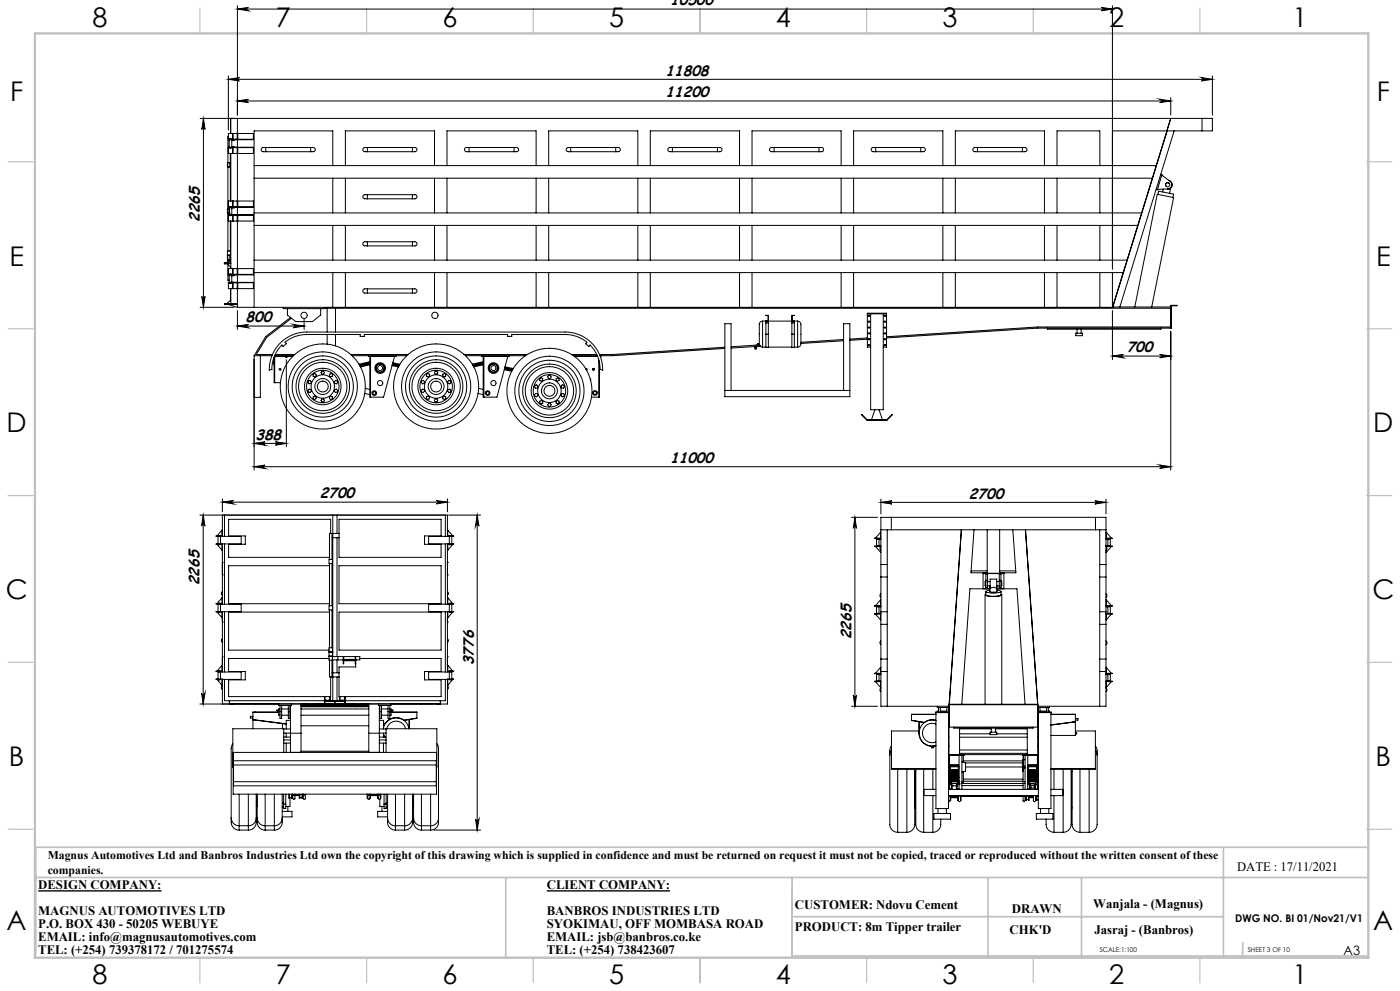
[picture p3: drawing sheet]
<svg xmlns="http://www.w3.org/2000/svg" width="420mm" height="297mm" viewBox="0 0 420 297" stroke-linecap="round" stroke-linejoin="round" font-family="sans-serif">
<path d="M11.5 267h37M164 267h37" fill="none" stroke="#000" stroke-width=".41"/>
<g fill="none" stroke="#000" stroke-width=".3">
<path d="M71.2 2.7l3.3-.5a.51 .51 0 0 0-.5 .5 .51 .51 0 0 0 .5 .5zM71.2 1.7v32.8M71.2 2.7h262.5M330.4 2.2l3.3 .5-3.3 .5a.51 .51 0 0 0 .5-.5 .51 .51 0 0 0-.5-.5zM333.7 1.7v79M60 35.5h303.7v3.7h-30M61 35.5v56.6M61 35.5l.5 3.3a.49 .49 0 0 0-.5-.5 .49 .49 0 0 0-.5 .5zM68.5 22.8v16.2M68.5 23.8h295.2M68.5 23.8l3.3-.6a.51 .51 0 0 0-.5 .6 .51 .51 0 0 0 .5 .5zM69.1 35.5v4.5"/>
<path d="M69.3 35.5v4.5M71.2 30.3h280M71.2 30.3l3.3-.6a.51 .51 0 0 0-.5 .5 .51 .51 0 0 0 .5 .6zM71.2 35.5v4.5M347.9 29.7l3.3 .6-3.3 .5a.51 .51 0 0 0 .5-.6 .51 .51 0 0 0-.5-.5zM350.2 39.2l-16.5 52.9v-10.4M351.2 29.2v5.3M351.2 35.5l-4.3 14.1M352.2 39.2l-16.2 52.8M360.4 23.2l3.3 .6-3.3 .5a.51 .51 0 0 0 .5-.5 .51 .51 0 0 0-.5-.6zM360.6 35.5v3.7M363.7 22.8v11.7"/>
<path d="M68.4 50v12.6M68.5 41l-.1 7.8M68.5 40h7.5v1.9h-7.5zM68.5 44.1h7.5v1.9h-7.5zM68.5 44.2h7.5M68.5 41.7h7.5M68.8 48.8h-.6v1.2h.6M68.8 41.9v2.2M68.8 48.8v1.2M68.8 50h.3M68.8 48.8h.3M68.9 41.7v.2"/>
<path d="M68.9 44.1v.1M69 41.7h.3M69 44.2h.3M69.1 46v2.8M69.1 50v10.3M69.1 46v14.3M69.3 46v14.3M69.5 41.9v2.2M69.5 44h.7v.1M69.8 40v1.7M69.8 44.2v1.8M69.9 40v1.7"/>
<path d="M69.9 44.2v1.8M70.2 41.9l-.7 .1M70.8 41.7v.2M70.8 44.1v.1M71.2 40v1.7M71.2 44.2v1.8M71.2 41.9v2.2M71.2 46v14.3M71.3 40v1.7M71.3 44.2v1.8M76.2 49.6h270.7M76.2 53.4h269.5"/>
<path d="M79.7 44.2h-.6a.7 .7 0 0 0-.7 .9 .7 .7 0 0 0 1.1 .4h.2M79.7 44.2v1.3M79.7 44.2h13.5M79.7 45.5h13.5M93.2 44.2h.7a.7 .7 0 0 1 .6 .9 .7 .7 0 0 1-1 .4h-.3M93.2 44.2v1.3M99.8 49.6v-10.4h-23.6v52.9M99.8 53.4v10.4M103.6 49.6v-10.4h26.8v10.4M103.6 53.4v10.4M110.2 44.2h-.7a.7 .7 0 0 0-.6 .9 .7 .7 0 0 0 1.1 .4h.2M110.2 58.3h-.7a.68 .68 0 0 0-.6 1 .68 .68 0 0 0 1.1 .3h.2"/>
<path d="M110.2 44.2v1.3M110.2 58.3v1.3M110.2 44.2h13.5M110.2 45.5h13.5M110.2 58.3h13.5M110.2 59.6h13.5M123.7 44.2h.8a.7 .7 0 0 1 .5 1 .7 .7 0 0 1-1 .3h-.3M123.7 58.3h.7a.68 .68 0 0 1 .6 1 .68 .68 0 0 1-1 .3h-.3M123.7 44.2v1.3M123.7 58.3v1.3M130.4 53.4v10.4M134.1 49.6v-10.4h26.7v10.4"/>
<path d="M134.1 53.4v10.4M140.7 44.2h-.6a.7 .7 0 0 0-.7 .9 .7 .7 0 0 0 1.1 .4h.2M140.7 44.2v1.3M140.7 44.2h13.5M140.7 45.5h13.5M154.2 44.2h.7a.7 .7 0 0 1 .6 .9 .7 .7 0 0 1-1 .4h-.3M154.2 44.2v1.3M160.8 53.4v10.4M164.6 49.6v-10.4h26.7v10.4M164.6 53.4v10.4M171.2 44.2h-.7a.7 .7 0 0 0-.6 .9 .7 .7 0 0 0 1.1 .4h.2M171.2 44.2v1.3"/>
<path d="M171.2 44.2h13.5M171.2 45.5h13.5M184.7 44.2h.7a.7 .7 0 0 1 .6 .9 .7 .7 0 0 1-1 .4h-.3M184.7 44.2v1.3M191.3 53.4v10.4M195.1 49.6v-10.4h26.8v10.4M195.1 53.4v10.4M201.7 44.2h-.7a.71 .71 0 0 0-.5 1 .71 .71 0 0 0 1 .3h.2M201.7 44.2v1.3M201.7 44.2h13.5M201.7 45.5h13.5M215.2 44.2h.7a.7 .7 0 0 1 .6 .9 .7 .7 0 0 1-1 .4h-.3"/>
<path d="M215.2 44.2v1.3M221.9 53.4v10.4M225.6 49.6v-10.4h26.7v10.4M225.6 53.4v10.4M232.2 44.2h-.7a.7 .7 0 0 0-.6 .9 .7 .7 0 0 0 1.1 .4h.2M232.2 44.2v1.3M232.2 44.2h13.5M232.2 45.5h13.5M245.7 44.2h.7a.7 .7 0 0 1 .6 .9 .7 .7 0 0 1-1 .4h-.3M245.7 44.2v1.3M252.3 53.4v10.4M256.1 49.6v-10.4h26.8v10.4"/>
<path d="M256.1 53.4v10.4M262.7 44.2h-.7a.71 .71 0 0 0-.5 1 .71 .71 0 0 0 1 .3h.2M262.7 44.2v1.3M262.7 44.2h13.5M262.7 45.5h13.5M276.2 44.2h.8a.71 .71 0 0 1 .5 1 .71 .71 0 0 1-1.1 .3h-.2M276.2 44.2v1.3M282.9 53.4v10.4M286.6 49.6v-10.4h26.7v10.4M286.6 53.4v10.4M293.2 44.2h-.7a.7 .7 0 0 0-.6 .9 .7 .7 0 0 0 1.1 .4h.2M293.2 44.2v1.3"/>
<path d="M293.2 44.2h13.5M293.2 45.5h13.5M306.7 44.2h.7a.7 .7 0 0 1 .6 .9 .7 .7 0 0 1-1 .4h-.3M306.7 44.2v1.3M313.3 53.4v10.4M317.1 49.6v-10.4h12.9v10.4M317.1 53.4v10.4M330 53.4v10.4M345.7 53.4l-8.8 28.3h-260.7M346.9 49.6l-1.2 3.8M347.4 58.3l.2-1 4.4 .9-.1 1M348.2 52.2l.4 .1-1.4 4.6-.3-.1"/>
<path d="M348.5 52.5l2.5 1.9a1.25 1.25 0 0 1 .5 1.3 1.25 1.25 0 0 1-1.2 .9l-3.1 .2M349 56.7l-.2 .8M350.6 54a1.38 1.38 0 0 1 1.1 1.5 1.38 1.38 0 0 1-1.4 1.3l.1-.2M350.8 55a.62 .62 0 0 0-.9-.1 .62 .62 0 0 0-.1 .9M351.2 56.5l-.3 1.5M67.3 78.9h2M68.2 77.7h.6M68.2 76.5h.6M68.2 78.9h.1M68.3 78.7h-1v.4h1M68.3 78.7l.7-.8v1M68.3 78.7v.4"/>
<path d="M68.3 79.1l1 .9M68.4 79.2v4.8h.4M68.4 63.9v11.3M68.4 76.5h.1M68.5 60.3h7.5v1.8h-7.5zM68.5 64.4h7.5v1.8h-7.5zM68.5 62h7.5M68.5 64.5h7.5M68.8 76.5h.3zM68.8 62.6h-.6v1.3h.6M68.8 63.9h.1M68.8 62.6h.1"/>
<path d="M68.8 76.5v1.3M68.8 77.8h.3M68.9 62v.1M68.9 64.4v.1M69 62h.3M69 64.5h.3M69 62.1v.1M69.1 66.2v9M69.1 76.5h.1M69.1 79.9v.6M69.1 75.2h-.9v3.5M69.1 66.2v11.7"/>
<path d="M69.1 78.9h.1M69.3 77.9h-.6v.4M69.3 66.2v14.3M69.3 62.1v.1M69.5 62.2h-.7v2.2M69.5 62.2v2.2M69.5 62.2h.7l-.7 .1M69.5 64.3l.7 .1M69.8 60.3v1.7M69.8 64.5v1.7M69.9 60.3v1.7M69.9 64.5v1.7"/>
<path d="M70.8 62v.1M70.8 64.4v.1M71.2 60.3v1.7M71.2 64.5v1.7M71.2 62.1v2.3M71.2 66.2v14.3M71.3 60.3v1.7M71.3 64.5v1.7M76.2 78h261.9M76.2 67.6h265.1M76.2 63.8h266.3M99.8 67.6v10.4"/>
<path d="M103.6 67.6v10.4M110.2 72.5h-.7a.68 .68 0 0 0-.6 .9 .68 .68 0 0 0 1.1 .3h.2M110.2 72.5v1.2M110.2 72.5h13.5M110.2 73.7h13.5M123.7 72.5h.7a.68 .68 0 0 1 .6 .9 .68 .68 0 0 1-1 .3h-.3M123.7 72.5v1.2M130.4 67.6v10.4M134.1 67.6v10.4M160.8 67.6v10.4M164.6 67.6v10.4M191.3 67.6v10.4"/>
<path d="M195.1 67.6v10.4M221.9 67.6v10.4M225.6 67.6v10.4M252.3 67.6v10.4M256.1 67.6v10.4M282.9 67.6v10.4M286.6 67.6v10.4M313.3 67.6v10.4M317.1 67.6v10.4M330 67.6v10.4M60 92.1h10.2M60.5 88.8a.49 .49 0 0 0 .5 .5 .49 .49 0 0 0 .5-.5l-.5 3.3z"/>
<path d="M67.5 91.1h.5zM68 91h-.5v.3h.5M68 91.1h3.2M68 91v.3M68.5 80.5h7.5v1.9h-7.5zM68.5 84.6h7.5v1.9h-7.5zM68.5 82.2h7.5M68.5 84.7h7.5M68.9 82.2v.2M68.9 84.6v.1M69 84.7h.3M69 82.2h.3"/>
<path d="M69 82.4v.1M69.1 86.5v3.5M69.3 90l-1.3 1M69.3 86.5v4.6M69.3 82.4v.1M69.5 82.5h-.7v2.1M69.5 82.5v2.1M69.5 82.5h.7v.2h-.7M69.8 80.5v1.7M69.8 84.7v1.8M69.9 80.5v1.7M69.9 84.7v1.8"/>
<path d="M70.2 84.6h.1M70.8 82.2v.2M70.8 84.6v.1M71.2 80.5v1.7M71.2 84.7v1.8M71.2 97.7l3.3-.5a.51 .51 0 0 0-.5 .5 .51 .51 0 0 0 .5 .5zM71.2 82.4v2.2M71.2 86.5v5.6l-2.5-.8h-.7M71.2 93.1v5.6M71.2 97.7h20M71.2 92.1h262.6M71.3 80.5v1.7"/>
<path d="M71.3 84.7v1.8M85 92.1v.4h12.5v-.4M86.2 92.5v1.9l2.5 2h5l2.5-2v-1.9M87.2 95.1l-7.5 5.8-3.5 5.7M87.5 95.4l-7.5 5.7-3.1 5.2h4.8M87.9 97.2l3.3 .5-3.3 .5a.51 .51 0 0 0 .5-.5 .51 .51 0 0 0-.5-.5zM91.2 95.5v3.2M97.5 92.4h253.7M98.1 92.4v7.1M99.8 81.7v10.4M100.6 92.4v7.1M103.6 81.7v10.4"/>
<path d="M110.2 86.6h-.7a.7 .7 0 0 0-.6 .9 .7 .7 0 0 0 1.1 .3h.2M110.2 86.6v1.2M110.2 86.6h13.5M110.2 87.8h13.5M123.7 86.6h.8a.7 .7 0 0 1 .5 .9 .7 .7 0 0 1-1 .3h-.3M123.7 86.6v1.2M130.4 81.7v10.4M134.1 81.7v10.4M160.8 81.7v10.4M164.6 81.7v10.4M191.3 81.7v10.4M195.1 81.7v10.4"/>
<path d="M221.9 81.7v10.4M225.6 81.7v10.4M228.8 96.2a1.68 1.68 0 0 0-1 2.3v4.7l.3 .6 .7 .2M228.8 96.2v7.8M228.8 96.2h1M229.8 96.4h.7M229.8 96.3h.6v-1.7l-.6-.1h.7v5.7M229.8 96.3v3.9M229.8 96.8h.7M230.4 96.2l-.6 .1M230.5 96.2h7.1M237.6 96.4h.7"/>
<path d="M237.6 96.8h.7M237.6 96.2l.7 .1M238.3 96.2h1M238.3 96.3h-.7v-1.7l.7-.1h-.7v5.7M238.3 96.3v3.9M239.3 96.2a1.68 1.68 0 0 1 1 2.3v4.4a1.04 1.04 0 0 1-1 1.1M239.3 96.2v7.8M252.3 81.7v10.4M256.1 81.7v10.4M260.2 94h5.8M261.2 94v28.8h3.8v-28.8M282.9 81.7v10.4"/>
<path d="M286.6 81.7v10.4M313.3 81.7v10.4M314.2 98.4v.3h34v-.3M317.1 81.7v10.4M322.7 99.9h2v.7h-2zM323.1 98.7v1.2M324.3 98.7v1.2M330 81.7v10.4M333.7 93.1v14.6M333.9 92h17.3M340.4 92l6.9-33.8 4.8 1-6.6 32.8M351.2 99.4v41.5"/>
<path d="M351.2 98.4v-6.9h1.9l-1.7 .1v6.8h-40.2l-45.2 2.9M351.2 98h-40l-45.2 2.9M76.2 106.6v34.3M76.2 106.6h5.4M78.1 106.6v12.5h-1.9M82.2 108.9h.1M82.2 108.9v.4M82.2 108.6h.1M82.2 108.3h.1M82.2 107.1v7.6h1.9M82.3 106.8h5.5M82.4 106.6h5.6"/>
<path d="M82.4 106.8v7.9M82.6 106.3h5.8M84.3 102.6a11.2 11.2 0 0 1 7.7-3.1h77.5a11.1 11.1 0 0 1 11.2 11.5v-.2h-.6a10.7 10.7 0 0 0-3.1-7.4l-.3 .4-1-.8 .4-.5a10.4 10.4 0 0 0-6.6-2.2h-16v.5h-1.2v-.5h-43v.5h-1.2v-.5h-16.1a10.3 10.3 0 0 0-6.5 2.2l.4 .5-1 .8-.3-.4a10.5 10.5 0 0 0-3 7.4h-.7v.2a10.8 10.8 0 0 1 3.4-8.4zM85.5 106.5l.8 .7M85.9 106.3v1M85.9 107.8v26.1M86.3 106.5l-.8 .7M92.5 114.2l.5-.2 .4 .4-.2 .5-.5 .1-.3-.4zM92.7 116.6l.5 .1 .2 .5-.4 .4-.5-.1-.1-.5zM93.9 112.3l.4-.4 .5 .2 .1 .6-.5 .3-.5-.3zM93.9 118.9l.5-.2 .5 .3-.1 .5-.5 .2-.4-.3zM96.6 111.2h.5l.2 .5-.2 .4h-.5l-.3-.4z"/>
<path d="M96.6 119.6h.5l.2 .4-.2 .5h-.5l-.3-.5zM98.1 100.3v2.8M98.8 119l.4-.3 .5 .2 .1 .5-.5 .3-.4-.2zM98.9 112.1l.4-.2 .5 .4-.1 .4-.5 .3-.4-.3zM100.5 116.7l.5-.1 .3 .4-.2 .5-.5 .1-.3-.4zM100.6 114l.5 .2 .2 .4-.3 .4-.5-.1-.2-.5zM100.6 100.3v3.4M105.2 106.3h17.2M105.6 106.6h16.4M109.4 117.9l1.5 .4M109.6 116.4l1.3 .3M110.5 106.6v.2h8.3v-.2"/>
<path d="M110.9 109l-2.9 .7M110.9 109.3l-2.8 .7M110.9 108.7l-3.1 .7M110.9 108.4l-3.2 .7M110.9 106.8v12.2h4.2l3.3-12.2M111.2 106.8v12.2M117.6 109.6l1.9 .4M117.7 109.3l2 .4M117.8 109l2 .4M117.8 108.7l2.2 .4M126.5 114.2l.5-.2 .4 .4-.2 .5-.5 .1-.3-.4zM126.7 116.6l.5 .1 .2 .5-.4 .4-.5-.1-.1-.5z"/>
<path d="M127.9 112.3l.4-.4 .5 .2v.6l-.4 .3-.4-.3zM128 118.9l.4-.2 .4 .3v.5l-.5 .2-.4-.3zM130.6 111.2h.5l.2 .5-.2 .4h-.5l-.3-.4zM130.6 119.6h.5l.2 .4-.2 .5h-.5l-.3-.5zM132.8 119l.4-.3 .5 .2 .1 .5-.5 .3-.4-.2zM132.9 112.1l.4-.2 .5 .4-.1 .4-.5 .3-.4-.3zM134.4 116.7l.6-.1 .3 .4-.2 .5-.4 .1-.4-.4zM134.7 114l.4 .2 .2 .4-.3 .4-.6-.1-.1-.5zM139.2 106.3h19M139.6 106.6h18M143.4 117.9l1.6 .4M143.6 116.4l1.4 .3"/>
<path d="M144.5 106.6v.2h8.3v-.2M145 109l-3 .7M145 109.3l-2.9 .7M145 108.7l-3.1 .7M145 108.4l-3.3 .7M145 106.8v12.2h4.1l3.2-12.2M145.2 106.8v12.2M151.3 110.8l2.2 .5M151.3 110.5l2.4 .5M151.4 110.2l2.4 .5M151.5 109.9l2.5 .6M160.5 115.5l.5-.1 .4 .3-.2 .5-.5 .1-.4-.3z"/>
<path d="M160.7 117.9l.5 .1 .2 .5-.4 .4-.5-.1-.2-.5zM161.9 113.6l.4-.4 .5 .2v.6l-.4 .3-.4-.3zM164.6 112.5h.5l.2 .5-.2 .4h-.5l-.3-.4zM166.9 113.4l.5-.2 .3 .4v.4l-.5 .3-.4-.3zM168.5 118l.5-.1 .3 .4-.1 .5-.6 .1-.3-.4zM168.6 115.4l.6 .1 .1 .5-.3 .3-.5-.1-.2-.5zM171.5 106.3h7.5M172 106.6h7.2M172.3 106.8h7M172.5 106.8v.2M175.7 110.5a.27 .27 0 0 1 .3 0 .27 .27 0 0 1 0 .4M176.1 110.7h-.3"/>
<path d="M177.1 113.6l.1 .3M178.3 110.5l-.5 .1M178.3 110.8l-.4 .1M179.6 107.8v11.2M179.8 108.7v10.3h-2.4M180.3 106.6l-.2 .2M217.5 104.4l-33.8 2.2h-3.7M217.5 117h37.5M217.5 104.1l-33.8 2.2h-3.9M219.3 117v-20h-1.8v21.9h37.5v-21.9h-1.9v20M226.5 104.1v.5h.5v-.5M226.5 104.1h.5"/>
<path d="M226.5 103.9l-7.2 .4M226.8 103.4l-7.5 .5M227.3 103.8l-.3 .3M227.3 103.3l-.5 .1-.3 .7M227.3 103.4v.4M227.3 103.8h.9M227.3 103v.4M227.3 103.3h.2M227.5 103v.4M227.8 103.3l-.5 .1M228.8 104h1M229.8 100.2v3.9h.7v-3.9"/>
<path d="M229.8 100.2h.7M230.5 104h7.1M237.6 100.2v3.9h.7v-3.9M237.6 100.2h.7M238.3 104h1M253.1 101.7l-12.8 .9M253.1 102.1l-12.8 .8M260.2 101.3l-5.2 .3M260.2 101.7l-5.2 .3M260.5 101.6h.4M261.2 104h-1v-10.1h5.8v10.1h-1M333.7 106.7l3.3-.5a.51 .51 0 0 0-.5 .5 .51 .51 0 0 0 .5 .5z"/>
<path d="M333.7 106.7h17.5M347.9 106.2l3.3 .5-3.3 .5a.51 .51 0 0 0 .5-.5 .51 .51 0 0 0-.5-.5zM76.2 139.9l3.3-.5a.51 .51 0 0 0-.5 .5 .51 .51 0 0 0 .5 .5zM76.2 132.9l3.3-.5a.51 .51 0 0 0-.5 .5 .51 .51 0 0 0 .5 .5zM76.2 132.9h9.7M76.2 139.9h275M82.6 132.4l3.3 .5-3.3 .5a.51 .51 0 0 0 .5-.5 .51 .51 0 0 0-.5-.5zM162 120.2l.4-.2 .4 .3v.5l-.5 .2-.4-.3zM164.6 120.9h.5l.2 .4-.2 .5h-.5l-.3-.5zM166.8 120.3l.4-.3 .5 .2v.5l-.3 .3-.5-.2zM258.4 124.3l1.7 1.5h5.9l1.8-1.5-1.7 1.6h-6zM262.5 122.8l-1.1 3"/>
<path d="M263.7 122.8l1 3M347.9 139.4l3.3 .5-3.3 .5a.51 .51 0 0 0 .5-.5 .51 .51 0 0 0-.5-.5zM60 154.4h74.2v6.4M61 154.4v56.6M61 154.4l.5 3.3a.51 .51 0 0 0-.5-.5 .51 .51 0 0 0-.5 .5zM66.6 158.9v1.7l-1.8 .2h7.6v2.2h-7.6l1.8 .1v1.8M66.6 158.9h.1M66.6 158.9l-1.5 1.7M66.7 154.4v6.4M66.7 150.5l3.3-.5a.51 .51 0 0 0-.5 .5 .51 .51 0 0 0 .5 .5zM66.7 149.5v3.9M66.7 150.5h67.5"/>
<path d="M67.3 154.4v6.4M99.2 159.9v-4.3h-30.6v5h5v2.5h-5v3.9h30.2M99.6 159.9h-.8v7.8M99.6 159.9h2.1M99.6 159.9v7.8M99.8 154.4v42.4M101.1 154.4v5.5M101.7 155.6h30.6v5h-4.9v2.5h4.9v3.9h-30.6zM130.9 150l3.3 .5-3.3 .5a.51 .51 0 0 0 .5-.5 .51 .51 0 0 0-.5-.5zM133.6 154.4v6.4M134.2 158.9h.1M134.2 149.5v3.9"/>
<path d="M134.3 158.9v1.7l1.8 .2h-7.5v2.2h7.5l-1.8 .1v1.8M134.3 158.9l1.6 1.7M134.6 154.4h9.6M143.2 154.4v94.4M143.2 154.4l.5 3.3a.51 .51 0 0 0-.5-.5 .51 .51 0 0 0-.5 .5zM255.5 155h7.8M256.5 155v56.7M256.5 155l.5 3.3a.49 .49 0 0 0-.5-.4 .49 .49 0 0 0-.5 .4zM264.2 159.5h.1M264.2 159.5v1.9M264.2 159.5l-1.6 1.8M264.3 150.6h67.5"/>
<path d="M264.3 149.6v4.4M264.3 158.8h67.5M264.3 150.6l3.3-.5a.49 .49 0 0 0-.5 .5 .49 .49 0 0 0 .5 .5zM266.2 158.8v52.9M267.4 155v3.8M288.4 158.8l-3.7 52.3M288.4 158.8l-3.6 52.3M292.2 158.8l-.9 12.9h4.9v-12.9M299.9 158.8v12.9h4.9l-1-12.9M307.6 158.8l3.7 52.3M328.5 150.1l3.3 .5-3.3 .5a.49 .49 0 0 0 .5-.5 .49 .49 0 0 0-.5-.5zM328.6 155v3.8"/>
<path d="M329.9 158.8v52.9M331.8 149.6v4.4M331.8 159.5h.1M331.9 159.5v1.9M331.9 159.5l1.5 1.8M65.1 163.1l1.5 1.8M65.2 160.6v.2M65.2 163v.1M65.4 160.8v2.2M65.6 163.1h.4M65.6 160.6h.4M66.1 160.8v2.2"/>
<path d="M66.6 179.1v1.8l-1.8 .1h1.9M66.6 179.1h.1M66.6 179.1l-1.5 1.8M66.6 164.9h.1M66.7 168.6h.1M66.7 172.3h.1M66.7 177.3a.6 .6 0 0 0 0 1.1M66.7 163v18.1M67.3 163v18.1M98.7 167.7h1v1.2h-1zM98.8 168.9v12.6M98.8 169.5h-30.2v11.4h30.2"/>
<path d="M99.6 161.1h2.1M99.6 168.9v12.6M101.1 161.1v35.7M101.7 169.5h30.6v11.4h-30.6zM133.6 163v18.1M134.2 172.3h.1M134.2 168.6h.1M134.2 177.3a.67 .67 0 0 1 0 1.1M134.2 163v18.1M134.2 179.1h.1M134.2 164.9h.1M134.3 179.1v1.8l1.8 .1h-1.9"/>
<path d="M134.3 179.1l1.6 1.8M134.8 160.8v2.2M135 160.6h.3M135 163.1h.3M135.5 160.8v2.2M135.7 160.6v.2M135.7 163v.1M135.9 163.1l-1.6 1.8M262.6 163.8l1.6 1.7M263 161.4v2.3M263.2 161.4v.2h1.1M263.7 161.6v1.9"/>
<path d="M264.2 179.8h.1M264.2 161.3l-1.8 .1h1.9M264.2 165.5h.1M264.2 163.7v.2M264.2 164.8v.7M264.2 179.8v1.8M264.2 179.8l-1.6 1.7M264.3 163.8a.67 .67 0 0 0 0 1.1M264.3 178a.64 .64 0 0 0 0 1M264.3 163.5l-1.1 .2M264.3 163.7h-1.9l1.8 .1M264.3 172.9h1.9"/>
<path d="M264.3 169.2h1.9M291.3 171.1h4.9M294.9 176.5v-4.7h6.3v4.7M294.9 171.9h6.3M295.5 178.3v32.8M295.7 177.3l.1 1.1 1.5 .3 2.7-.2 .3-.2v-1M295.7 178.1a.25 .25 0 0 0-.2 .3 .25 .25 0 0 0 .4 .1l1.4 .2 2.7-.1a.31 .31 0 0 0 .4-.1 .31 .31 0 0 0 0-.4h-.1M295.8 174.3h-.3v1.3h.3M295.8 173.9v2.3M295.8 176.2h.5M295.8 173.9h.5M295.8 173.9v-1.9h.5v1.9"/>
<path d="M296.3 173.9v2.3M296.3 175.6h.7M296.3 174.3h.7M297 176.9l-.8 .1a.33 .33 0 0 0-.5 .3 .34 .34 0 0 0 .6 .3h3.5a.36 .36 0 0 0 .5-.3 .36 .36 0 0 0-.5-.3l-.7-.1M297 175.6v1.7l.5 .2 1.6-.2v-1.7M297 176.5h-6l-2.5 34.6M297 173.6h2v2.2a.32 .32 0 0 1 0 .5 .32 .32 0 0 1-.5-.2l-1.1 .1a.32 .32 0 0 1-.4-.1 .32 .32 0 0 1 0-.4zM297 175.5v.1M299 175.5l.1 .1M299 174.3h.8M299.1 175.6h.7M299.1 176.5h6l2.4 34.6"/>
<path d="M299.8 173.9v2.3M299.8 173.9v-1.9h.5v1.9M299.8 176.2h.5M299.8 173.9h.5M299.9 171.1h4.8M300.3 174.3h.2v1.3h-.2M300.3 173.9v2.3M300.5 178.3v32.8M329.9 172.9h1.9M329.9 169.2h1.9M331.8 163.8v.1a.6 .6 0 0 1 0 1M331.8 178a.6 .6 0 0 1 0 1"/>
<path d="M331.8 163.5l1.1 .2M331.8 163.7h1.9l-1.8 .1M331.8 179.8h.1M331.8 165.5h.1M331.9 161.3l1.8 .1h-1.9M331.9 163.7v.2M331.9 164.8v.7M331.9 179.8v1.8M331.9 179.8l1.5 1.7M332.4 161.6v1.9M332.9 161.4v.2h-1.1M333.1 161.4v2.3"/>
<path d="M333.4 163.8l-1.5 1.7M65.1 183.4l1.5 1.7M65.2 180.9v.1M65.2 183.3v.1M65.6 183.4h.4M65.6 180.9h.4M65.6 181v.1M66 181v.1M66.1 181.1h-.7v2.2M66.1 181.1h6.3v2.2h-7.6l1.8 .1v1.7M66.1 181.1v2.2M66.6 199.4v1.8l-1.8 .1h1.9"/>
<path d="M66.6 185.1h.1M66.6 199.4h.1M66.6 199.4l-1.5 1.8M66.7 196.8h.1M66.7 186.4h.1M66.7 191.4a.6 .6 0 0 0 0 1.1M66.7 183.3v18.1M67.3 183.3v18.1M98.7 196.6h1zM98.7 195.4h1zM98.7 181.5h1v1.3h-1zM98.7 197.3h-30.1v4h5v2.5h-5v5h30.6v-5.9"/>
<path d="M98.8 195.4h.1M98.8 197.9v5h.8M98.8 182.8v11.3M98.8 183.4h-30.2v11.4h30.1M99.6 195.4h.1M99.6 182.8v11.3M99.6 197.9v5M99.7 196.8v-2.7h-1v3.8l1-.1M99.8 197.8v12.2M101.1 197.8v3.8M101.4 196.8v1M101.7 183.4h30.6v11.4h-30.6z"/>
<path d="M103 197.8h1M103 197.6h1M103 197.8h-3.3v-1h8.2v1h-2.2M103 198h1M103 196.8v1M103.1 196.8v.8M104 197.9h-1v1l.1-.9M104 197.6v.2M104 197.9v.1M104 197.8h1.7M104 197.6h1.7M104 197.9h1.7"/>
<path d="M104 198h1.7M105.7 197.6h1M105.7 197.9h1M105.7 198h1M105.7 197.6v.2M105.7 197.9v.1M106.6 196.8v.8M106.6 198l.1 .9M106.7 196.8v3.1h-5v8.9h30.6v-5h-4.9v-2.5h4.9v-4h-24.4M133.6 183.3v18.1M134.2 196.8h.1M134.2 186.4h.1"/>
<path d="M134.2 191.4a.64 .64 0 0 1 0 1.1M134.2 183.3v18.1M134.2 185.1h.1M134.2 199.4h.1M134.3 199.4v1.8l1.8 .1h-1.9M134.3 199.4l1.6 1.8M134.8 181.1h.7v2.2M134.8 181.1h-6.2v2.2h7.5l-1.8 .1v1.7M134.8 181.1v2.2M135 180.9h.3M135 183.4h.3M135 181v.1"/>
<path d="M135.3 181v.1M135.7 180.9v.1M135.7 183.3v.1M135.9 183.4l-1.6 1.7M262.6 184l1.6 1.8M263.2 181.6v.3h1.1M263.5 181.6v.1M263.7 181.9v1.9M264.2 181.5l-1.8 .1h1.9M264.2 185.8h.1M264.2 183.9v1.9M264.3 192.1a.67 .67 0 0 0 0 1.1"/>
<path d="M264.3 181.7h-1.3v2.2M264.3 183.8l-1.1 .1M264.3 183.9h-1.9l1.8 .1M264.3 187.1h1.9M264.3 183.3h1.9M264.3 197.5h1.9M329.9 187.1h1.9M329.9 183.3h1.9M329.9 197.5h1.9M331.8 181.7h1.3v2.2M331.8 192.1a.63 .63 0 0 1 0 1.1M331.8 183.8l1.1 .1"/>
<path d="M331.8 183.9h1.9l-1.8 .1M331.8 185.8h.1M331.9 181.5l1.8 .1h-1.9M331.9 183.9v1.9M332.4 181.9v1.9M332.5 181.6v.1M332.9 181.6v.3h-1.1M333.4 184l-1.5 1.8M60.5 207.7a.51 .51 0 0 0 .5 .5 .51 .51 0 0 0 .5-.5l-.5 3.3zM65.1 203.6l1.5 1.8M65.2 201.2v.1M65.2 203.5v.1"/>
<path d="M65.6 203.6h.4M65.6 201.2h.4M65.6 201.3v.1M66 201.3v.1M66.1 201.4h-.7v2.1M66.1 201.4h6.3v2.2h-5.7M66.1 201.4v2.1M66.6 205.4v-1.8l-1.8-.1h1.9v7.5M66.6 205.4h.1M66.7 205.6a.63 .63 0 0 0 0 1.1M67.3 203.6v6.4h31.3M68.8 210v.9h28.5"/>
<path d="M70 210.9v.1M75.9 213.5h7.7M75.9 215.7l.7 .1M75.9 215.6l.7 .2M75.9 214.7h-.8v.5h.8M76.6 213.4v.1M76.6 215.8h.1M76.6 215.8l9.3 1.2M76.6 215.8l9.3 1.1M83.2 212.9v.5M83.6 213.4h-7.7v5M83.6 212.8h-.5l.5 .1"/>
<path d="M83.6 210.9v.5h3.8v-.5M84 212.5h-.4v1.8h.4M84 211.4v3.9h.5v-3.9M84 213.3h.5M84.5 214.3h2M84.5 212.5h2M84.7 216.8v1.6M85.1 219.7h2M85.1 218.5h2M85.9 219.7v1.2M86.5 211.4v3.9h.5v-3.9M86.5 213.3h.5"/>
<path d="M87 214.3h.1M87 212.5h.1M87.1 215.9h-1.2v2.6M87.1 219.7h3.2M87.1 211.4v14.1M90.3 217.5h20.3M90.3 214.3h20.3M90.3 212.5h20.3M90.3 211.5h2.2M90.3 210.9v14.6M90.3 211.8h20.3M90.3 211.3h2.2"/>
<path d="M92.5 210.9v.9M92.7 211.3h1.5v.5M92.7 211.5h1.4v.3M92.7 211.3h15.5M94.2 211.5h12.5M94.4 210.9v.2h-1.7v.7M95.5 211.6h.1M95.5 211.6h10M95.5 211.6v.2M95.7 211.6h.1M97 211.6h.1M97.2 211.6h.1"/>
<path d="M97.3 209.9h.5M97.3 210.2h.5M97.3 210h6.3M97.5 209.9v-1h-.2v2.1h.2v-.8M97.5 210.9h2.9M97.8 209.9h.8M97.8 209.9v.3M97.8 210.2h5.3M98 211v.3M98.6 210h.5M98.6 209.9h.5M98.6 209.9v.1"/>
<path d="M99 209.9l.1-1v1.1M99.1 210h2.7M99.6 201.6h2.1M99.6 202.9h2.1M100.4 210.2v.8l.1-.8M100.5 210.9h2.9M101.1 202.9v7.1M101.8 209.9h.5M101.8 210h.5M102 209.9l-.2-1v1.1M102.3 209.9v.1M102.3 209.9h.8"/>
<path d="M103 211v.3M103.1 209.9h.5M103.1 210.2h.5M103.1 209.9v.3M103.4 209.9l.2-1v2.1l-.2-.8M103.7 211.6h.1M104 211.6h.1M105.2 211.6h.1M105.5 211.6h.1M105.5 211.6v.2M106.5 210.9v.2h1.7v.7M108.2 211.5h-1.3v.3"/>
<path d="M108.2 211.3h-1.5v.5M108.4 210.9v.9M108.4 211.5h2.2M108.4 211.3h2.2M110.6 219.7h3.2M110.6 210.9v14.6M113.6 210.9v.5h3.7v-.5M113.8 214.3h.1M113.8 212.5h.1M113.8 215.9h1.2v2.6M113.8 219.7h2M113.8 218.5h2"/>
<path d="M113.8 211.4v14.1M113.9 211.4v3.9h.5v-3.9M113.9 213.3h.5M114.4 214.3h2M114.4 212.5h2M115 219.9l.4 1M115 219.7v1.2M115.6 216.8l-.6 .1M116 218.4a2.89 2.89 0 0 1 2.9-2.3 2.89 2.89 0 0 1 2.8 2.3M116.4 211.4v3.9h.5v-3.9M116.4 213.3h.5M116.9 212.5h.4v1.8h-.4"/>
<path d="M117.3 213.4h7.8v1.9l-2.3 .3v2.8M117.3 213.5h7.8M117.3 212.8h.6l-.6 .1M117.7 212.9v.5M121.2 215.9l1.5-.3v2.8a3.9 3.9 0 0 0-3.7-3.2 3.9 3.9 0 0 0-4 3M125.1 215.2l-3.9 .6a4.1 4.1 0 0 0-5.6 .9l-.6 .1M131 210.9v.1M132.1 210v.9h-28.5M133.6 203.6v6.4h-31.3M134.2 205.6a.67 .67 0 0 1 0 1.1M134.2 205.4h.1M134.3 205.4v-1.8l1.8-.1h-1.9v7.5h-74.2"/>
<path d="M134.8 201.4h.7v2.1M134.8 201.4h-6.2v2.2h5.6M134.8 201.4v2.1M135 203.6h.3M135 201.2h.3M135 201.3v.1M135.3 201.3v.1M135.7 201.2v.1M135.7 203.5v.1M135.9 203.6l-1.6 1.8M255.5 211.7h7.8M256 208.3a.49 .49 0 0 0 .5 .5 .49 .49 0 0 0 .5-.5l-.5 3.4z"/>
<path d="M262.6 204.3l1.6 1.7M263.2 201.9v.3h1.1M263.2 204.1h.1M263.5 201.9v.1M263.7 202.2v1.9M264.2 201.8l-1.8 .1h1.9M264.2 200h.1M264.2 206h.1M264.2 200v1.9M264.2 204.1v1.9M264.2 200l-1.6 1.8M264.3 206.2a.67 .67 0 0 0 0 1.1"/>
<path d="M264.3 202h-1.3v2.1M264.3 204.1h-1.9l1.8 .2M264.3 201.3h1.9M273.4 215.9l3.9 .6a3.8 3.8 0 0 1 3.5-.6M273.4 214.1h7.4M275.8 219.7a3.9 3.9 0 0 0 5 3.7M275.8 219.1h-8.4v11.2M277.3 216.6l-1.5-.3v3.4M280.8 216a3.8 3.8 0 0 0-5 3.7M280.8 214.1h-7.4v1.8l2.3 .4v3.4a3.9 3.9 0 0 0 5.1 3.8M280.8 217a2.89 2.89 0 0 0-4 2.7 2.89 2.89 0 0 0 4 2.7M281.2 211.7v.4h3.5"/>
<path d="M281.6 213.1h-.4v.3M281.6 212.1v1.3M282.1 213.1h2M282.1 212.1v1.3M284.1 212.1v1.3M284.6 213.1h.1M284.6 212.1v1.3M284.7 211.7h-20.4v-56.7h67.5v56.7h-20.4M284.7 213.4h-4.1l4 .2v28.7h-3.8v-28.7M284.7 214.1h.1M284.7 216.6h.1M284.7 217.9h26.7"/>
<path d="M284.7 217.5h.1M284.7 211.9h.1M284.7 211.6h.1M284.7 211.1v25.5h26.7l-.1-25.5M284.7 211.4v.2M284.7 211.2h26.6M284.7 211.1h26.6M286.1 217.9v.3h23.8v-.3M287.9 218.2v8M287.9 218.4h9.5M287.9 219.9h9.1M297 219.4h2v.8h-2z"/>
<path d="M297.4 218.2v1.2M298.7 218.2v1.2M298.7 218.4h9.5M299 219.9h9.2M308.2 218.2v8M311.3 213.1h.2M311.3 214.1h.1M311.3 216.6h.1M311.3 211.4l.1 .2M311.3 217.5h.1M311.3 211.9h.1M311.3 211.6h.1"/>
<path d="M311.4 213.4h4l-3.9 .2v28.7h3.8v-28.7M311.5 212.1v1.3M312 213.1h2M312 212.1v1.3M314 212.1v1.3M314.5 213.1h.4v.3M314.5 212.1v1.3M314.9 211.7v.4h-3.6M315.3 214.1h7.3M315.3 214.1h7.3v6.3h-7.3M321.9 216.4h.7M321.9 214.1h.1"/>
<path d="M321.9 216.4l-6.6 .9M322.6 219.6l.4 .1-.1 .3h-.3M322.6 219.1h6v11.2M322.6 216.3l-.7 .1M322.6 215.3h.8v.5h-.8M329.9 201.3h1.9M331.8 202h1.3v2.1M331.8 206.2a.6 .6 0 0 1 0 1.1M331.8 204.1h1.9l-1.8 .2M331.8 200h.1M331.8 206h.1M331.9 201.8l1.8 .1h-1.9"/>
<path d="M331.9 200v1.9M331.9 204.1v1.9M331.9 200l1.5 1.8M332.4 202.2v1.9M332.5 201.9v.1M332.9 204.1h.1M332.9 201.9v.3h-1.1M333.4 204.3l-1.5 1.7M69.8 222.9l-.4 1.3v20.9M69.8 229.7l.2 .2M69.8 229.7h.2M70 225.5h61v12.5h-61z"/>
<path d="M70.1 228h60.8v7.5h-60.8zM70.1 234.3h60.8M70.1 229.3h60.8M71.8 238v9.5M74.5 238v9.5M76.9 238v7.1M77 238v2.2M77.2 238v7.1M79.6 238v9.5M82.3 238v9.5M84.7 238v7.1M85.1 238v3"/>
<path d="M85.1 225.5v-7.1h-15.3v11.3M85.1 220.9h2M85.1 221.8h2M85.1 222.7h2M85.7 238v3M85.9 222.7v2.8M86.6 238v1.2h.3M86.9 239.2l.2-.2 .4 .2M86.9 238v1.2M87 239v2.7h-1.3M87.5 238v1.2M87.7 238v1.2h-.2"/>
<path d="M87.7 238.4h.1M87.7 238.3h.1M87.8 238a.32 .32 0 0 0 .4 .3 .32 .32 0 0 0 .3-.3v1.1a.39 .39 0 0 1-.5 .5 .39 .39 0 0 1-.2-.7zM88.5 238.4h1.3M88.5 238.3h1.3M89.8 238v1.2h.2M90 239.2l.2-.2 .4 .2M90 238v1.2M90.3 225.1h20.3M90.6 238v1.2M90.8 238v1.2h-.2M91 238a.3 .3 0 0 0 .3 .3 .3 .3 0 0 0 .3-.3v1.1a.38 .38 0 0 1-.2 .5 .38 .38 0 0 1-.5-.2 .38 .38 0 0 1 .1-.5z"/>
<path d="M110.1 238v1.2h.2M110.3 238a.32 .32 0 0 0 .4 .3 .32 .32 0 0 0 .3-.3v1.2a.37 .37 0 0 1-.5 .3 .37 .37 0 0 1-.2-.6zM111.2 238v1.2h-.2M111.2 238.4h2.1M111.2 238.3h2.1M113.3 238v1.2h.2M113.5 238a.32 .32 0 0 0 .3 .3 .32 .32 0 0 0 .3-.3v1.1a.39 .39 0 0 1-.5 .5 .39 .39 0 0 1-.1-.7zM113.8 220.9h2M113.8 221.8h2M113.8 222.7h2M113.9 239.5v2.2h1.3M114.3 238v1.2h-.2"/>
<path d="M115 220.2l.4 .7M115 222.7v2.8M115.2 238v3M115.8 225.5v-7.1h15.3v11.3M115.9 238v3M116.3 238v7.1M118.6 238v9.5M121.4 238v9.5M123.8 238v7.1M123.9 238v2.2M124.1 238v7.1M126.4 238v9.5"/>
<path d="M129.2 238v9.5M131 229.7h.1M131.1 222.9l.5 1.1v21.1M131.1 229.7l-.1 .2M266.9 226.3v20.7a2.38 2.38 0 0 0 2.4 2.4M267.4 224.9l-.3 .5-.2 .9M267.4 223.6l-.5 1.1v1.6M267.4 230.3v.3h13.4M267.4 230.3h13.4M269.3 230.6v18.8M272.1 230.6v18.8M274.4 230.6v16.4a2.38 2.38 0 0 1-2.3 2.4"/>
<path d="M274.4 231.2h.2M274.6 231.2v10.9M274.6 230.6v.6M274.7 230.6v16.4a2.38 2.38 0 0 0 2.4 2.4M274.7 231.2h-.1M277.1 230.6v18.8M279.9 238.4v11M279.9 230.6v6M280.1 223.6v.5h-.6v-.4M280.8 236.6h-3.6v1.8h3.6M284.6 223.6h.1M284.6 238.4h26.9"/>
<path d="M284.7 226.2h26.7M284.8 235.1h.1M284.8 234.8h.1M284.8 234.3h.1M284.8 238.4l-.2 .1M284.8 226.4v10.2M284.8 229.6h.2M284.8 233.9h2.9M284.8 234.3h2.9M285 229.6v4.3M285 230h.1M285 233.1h2.6"/>
<path d="M285 233.2h2.6M285 230.5h.1M285 230.7h2.5M285 230.9h.1M285 230.2h.1M285 233h2.5M285 238.4v1.7l-.4 .1M285 238.5h.2v1.4h-.2M285 230.8v-1.6h2.5v5.1h-2.5v-1.1M285 233.9h2.5M285 233.5h2.5zM285 233h.1"/>
<path d="M285 232.2v.1M285 232.2h2.5l-2.5 .1M285 231.7v.2M285 231.7h2.5v.2h-2.5M285 230.8v.2M285 230.8h2.5v.2h-2.5M285 231v.7M285 231.9v.3M285 232.3v.7M285 232.6h2.5M285 231.4h2.5M285 231.3h2.5"/>
<path d="M285 229.8h2.5M285 229.4h2.5M285.2 238.7h2.1M285.2 238.5h2.1M285.2 239.1h2.1M285.2 238.9h2.1M285.3 235.1l.1 1.5-.6-.1M285.3 234.3v.9h-.5M285.3 234.8h1.9M285.6 235.5h.1M285.6 234.8v1.8M285.6 235.5h1.3"/>
<path d="M286.9 235.5h.1M286.9 234.8v1.8M287.2 235.1v1.5l.5-.1M287.2 234.3v.9h.5M287.5 238.4v1.5a.37 .37 0 0 0 .5 .3 .37 .37 0 0 0 .1-.6v-1.1M287.5 238.5h-.2v1.4h.2M287.5 233h.1M287.5 230.5h.1M287.5 230.9h.1M287.5 230.2h.1M287.6 230h-.1M287.7 235.1h.1"/>
<path d="M287.7 234.3h.1M287.7 234.8h.1M287.7 238.4l19.2 .1M287.7 226.4v10.2M287.7 229.6l-.2 .1M287.9 220.9h20.3M287.9 225.8h20.3M287.9 224.8h20.3M288.3 238.5v1.4h-.2M288.3 238.7h18.6M288.6 234.3h.2v.5M288.6 234.8h.2"/>
<path d="M288.6 228.3l1.1 .3M288.6 235.4h18.3M288.6 226.4v10.2M288.6 238.4v.1M288.8 226.2v.2M288.8 234.8h18.1M289 228h17.9M289 226.4v2M289 231.3v3.5M289 233.5h17.9M289 234.1h17.9M289.3 226.2v.2h-4.6"/>
<path d="M289.7 228.6v2.5l-1.1 .3M289.7 229.9h17.1M289.7 228.6h17.1M306.8 226.2v.2h4.6M306.8 228.6v1.3M306.8 229.7v.3v-.1M306.8 228.7v.2M306.8 229.7h.7M306.8 228.6v1.1M306.8 230.2v.9zM306.8 231.1h.1M306.8 228.6h.1"/>
<path d="M306.9 238.4v1.4a.37 .37 0 0 0 .5 .4 .37 .37 0 0 0 .1-.6v-1.1M306.9 227.7h.6M306.9 228.6h-.1M306.9 230.2v6.4M306.9 228.3l-.1 .3M307.1 227.7l-.2-1.3v3.3M307.2 229.7v.3M307.3 226.2v.2M307.3 234.8h.2M307.3 234.3h.2M307.5 230h-.8l.8 .2M307.5 238.7h.2"/>
<path d="M307.5 226.4v10.2M307.5 238.4v.1M307.7 238.5v1.4h.2M307.9 239.9l.2-.3 .4 .3M307.9 238.5v1.4M308.3 235.1h.1M308.3 236.5l.6 .1M308.3 234.8h.1M308.3 234.3h.1M308.3 238.4l-.8 .1M308.3 229.6h.2M308.3 233.9h2.9"/>
<path d="M308.3 226.4v10.2M308.3 234.3h2.9M308.4 238.5h.1M308.5 230h.1M308.5 233.1h2.6M308.5 233.2h2.6M308.5 233.9h2.6M308.5 230.5h.1M308.5 230.7h2.5M308.5 229.9h.1M308.5 229.6v4.3M308.5 230.9h.1"/>
<path d="M308.5 230.2h.1M308.5 231.8h.1M308.5 231.7h2.5M308.5 231.9h.1M308.5 233h2.5M308.5 238.5v1.4M308.5 238.5h.2v1.4h-.2M308.5 234.2v.1M308.5 233.8v.1M308.5 233.5h2.5zM308.5 233h.1M308.5 232.2v.1"/>
<path d="M308.5 232.2h2.5l-2.5 .1M308.5 231v.9M308.5 230.8v.2M308.5 230.8h2.5v.2h-2.5M308.5 230.8v-1.6h2.5v3.8M308.5 234.2h2.5M308.5 231.9v.3M308.5 232.3v.7M308.5 233.2v1M308.5 232.6h2.5M308.5 231.4h2.5M308.5 231.3h2.5"/>
<path d="M308.5 229.8h2.5M308.5 229.4h2.5M308.7 238.7h1.3M308.7 238.5h1.3M308.7 239.1h1.3M308.7 238.9h1.3M308.9 235.1v1.5M308.9 234.3v.9h-.6M308.9 234.8h1.8M309 236.2v.4M309 236.2v-1.3h1.5v1.3M309 236.2h1.5"/>
<path d="M309.2 234.8v.1M309.3 236.2v-.8h1v.8M310 238.4v1.4a.37 .37 0 0 0 .5 .4 .37 .37 0 0 0 .2-.6v-1.2M310 234.3h.1M310.4 234.8v.1M310.5 236.2v.4M310.7 234.3h.1M310.7 238.7h.1M310.7 238.5h.1M310.7 239.1h.1M310.7 238.9h.1M310.7 235.1v1.5"/>
<path d="M310.7 234.3v.9h.5M311 230.5h.1M311 230.7h.1M311 229.9h.1M311 238.5v1.4M311 238.5h.1M311 238.5h-.2v1.4h.2M311 230.9h.1M311 230.2h.1M311 229.6h.1M311 231.8h.1M311 231.7h.1"/>
<path d="M311 231.9h.1M311 234.2v.1M311 233.8v.1M311 233h.1M311 231.7v.2h-2.5M311 229.6h.2M311 230h.1M311 233.2v1M311.1 229.6v4.3M311.2 235.1h.1M311.2 236.5l-.5 .1M311.2 234.8h.1"/>
<path d="M311.2 234.3h.1M311.2 238.4l.3 .1M311.2 226.4v10.2M311.4 223.6h.1M311.5 239.7l-.5 .2M315.3 236.6h3.6v1.8h-3.6M315.3 230.3h13.3M316.2 238.4v11M316.2 230.6v6M318.9 230.6v18.8M321.3 230.6v16.4a2.45 2.45 0 0 1-2.4 2.4M321.3 231.2h.2"/>
<path d="M321.5 231.2v10.9M321.5 230.6v.6M321.6 230.6v16.4a2.45 2.45 0 0 0 2.4 2.4M321.6 231.2h-.1M324 230.6v18.8M326.7 230.6v18.8M328.6 224.9l.5 1.4M328.6 223.6l.5 .8v1.9M328.6 230.3v.3h-13.3M329.1 226.3v20.7a2.45 2.45 0 0 1-2.4 2.4M69.4 245.1v1.2a2.39 2.39 0 0 0 2.4 2.5M69.4 245.1a2.41 2.41 0 0 0 2.4 2.4"/>
<path d="M71.8 247.5v1.3M71.8 248.8h2.7M71.8 247.5h2.7M74.5 247.5v1.3M76.9 245.1v1.2a2.39 2.39 0 0 1-2.4 2.5M76.9 245.1a2.35 2.35 0 0 1-2.4 2.4M77 240.2v1.3M77 241.5h-.1M77 241.5h.2M77 240.2h-.1M77 240.2h.2M77.2 245.1v1.2a2.39 2.39 0 0 0 2.4 2.5"/>
<path d="M77.2 245.1a2.41 2.41 0 0 0 2.4 2.4M79.6 247.5v1.3M79.6 248.8h2.7M79.6 247.5h2.7M82.3 247.5v1.3M84.7 245.1v1.2a2.33 2.33 0 0 1-2.4 2.5M84.7 245.1a2.35 2.35 0 0 1-2.4 2.4M84.7 241.9h.4M84.7 240.6h.4M84.7 243.2h2.9v1.6h-2.9M85.1 241v1.3h.6v-1.3M85.1 241h.6"/>
<path d="M86.4 241.7v1.5M114.6 241.7v1.5M115.2 241v1.3h.7v-1.3M115.2 241h.7M115.9 241.9h.4M115.9 240.6h.4M116.3 245.1v1.2a2.33 2.33 0 0 0 2.3 2.5M116.3 245.1a2.35 2.35 0 0 0 2.3 2.4M116.3 243.2h-3v1.6h3M118.6 247.5v1.3M118.6 248.8h2.8M118.6 247.5h2.8"/>
<path d="M121.4 247.5v1.3M123.8 245.1v1.2a2.33 2.33 0 0 1-2.4 2.5M123.8 245.1a2.35 2.35 0 0 1-2.4 2.4M123.9 240.2v1.3M123.9 241.5h-.1M123.9 241.5h.2M123.9 240.2h-.1M123.9 240.2h.2M124.1 245.1v1.2a2.33 2.33 0 0 0 2.3 2.5M124.1 245.1a2.35 2.35 0 0 0 2.3 2.4M126.4 247.5v1.3M126.4 248.8h2.8"/>
<path d="M126.4 247.5h2.8M129.2 247.5v1.3M130.2 248.8h14M131.6 245.1v1.2a2.33 2.33 0 0 1-2.4 2.5M131.6 245.1a2.35 2.35 0 0 1-2.4 2.4M142.7 245.5a.51 .51 0 0 0 .5 .5 .51 .51 0 0 0 .5-.5l-.5 3.3zM269.3 249.4h2.8M274.6 242.1l.1 .1M274.6 242.1l-.2 .1M277.1 249.4h2.8M280.2 243.8h5v1.7h-5zM281.4 242.3v1.5"/>
<path d="M282.2 245.5v1.5a2.38 2.38 0 0 1-2.3 2.4M283.9 242.3v1.5M310.9 243.8h5v1.7h-5zM312.1 242.3v1.5M313.8 245.5v1.5a2.38 2.38 0 0 0 2.4 2.4M314.6 242.3v1.5M316.2 249.4h2.7M321.5 242.1l.1 .1M321.5 242.1l-.2 .1M324 249.4h2.7"/>
<circle cx="350.3" cy="55.4" r=".63"/>
<circle cx="91.2" cy="94.5" r=".94"/>
<circle cx="130.5" cy="94.5" r=".95"/>
<circle cx="260.7" cy="98.1" r=".2"/>
<circle cx="260.7" cy="96.4" r=".2"/>
<circle cx="260.7" cy="94.7" r=".2"/>
<circle cx="260.7" cy="99.9" r=".2"/>
<circle cx="265.5" cy="98.2" r=".19"/>
<circle cx="265.5" cy="96.4" r=".19"/>
<circle cx="265.5" cy="94.7" r=".19"/>
<circle cx="265.5" cy="99.9" r=".19"/>
<circle cx="84" cy="110.7" r=".28"/>
<circle cx="96.8" cy="115.8" r="4.9"/>
<circle cx="96.8" cy="115.9" r="5.5"/>
<circle cx="96.8" cy="115.8" r="12.7"/>
<circle cx="96.8" cy="115.9" r="1.63"/>
<circle cx="96.8" cy="115.8" r="3.5"/>
<circle cx="96.8" cy="115.8" r="9.2"/>
<circle cx="96.8" cy="115.9" r="10.4"/>
<circle cx="96.8" cy="115.8" r="7.2"/>
<circle cx="96.8" cy="115.8" r="8"/>
<circle cx="96.8" cy="115.8" r="2.38"/>
<circle cx="112.3" cy="117.8" r=".68"/>
<circle cx="112.3" cy="117.8" r=".45"/>
<circle cx="114" cy="110.3" r="1.23"/>
<circle cx="114" cy="110.3" r=".75"/>
<circle cx="114" cy="110.3" r="1.59"/>
<circle cx="114" cy="110.3" r="1.27"/>
<circle cx="114.1" cy="114.8" r=".78"/>
<circle cx="130.8" cy="115.8" r="1.62"/>
<circle cx="130.8" cy="115.8" r="4.9"/>
<circle cx="130.8" cy="115.8" r="9.2"/>
<circle cx="130.8" cy="115.8" r="10.4"/>
<circle cx="130.8" cy="115.8" r="8"/>
<circle cx="130.8" cy="115.9" r="5.5"/>
<circle cx="130.8" cy="115.8" r="12.7"/>
<circle cx="130.8" cy="115.8" r="3.5"/>
<circle cx="130.8" cy="115.8" r="7.2"/>
<circle cx="130.9" cy="115.8" r="2.38"/>
<circle cx="146.3" cy="117.8" r=".45"/>
<circle cx="146.3" cy="117.8" r=".68"/>
<circle cx="148" cy="110.3" r="1.58"/>
<circle cx="148" cy="110.3" r="1.23"/>
<circle cx="148" cy="110.3" r=".77"/>
<circle cx="148" cy="114.8" r=".76"/>
<circle cx="148" cy="110.3" r="1.25"/>
<circle cx="164.8" cy="117.1" r="7.2"/>
<circle cx="164.8" cy="117.1" r="2.38"/>
<circle cx="164.8" cy="117.1" r="12.8"/>
<circle cx="164.8" cy="117.1" r="1.63"/>
<circle cx="164.8" cy="117.2" r="4.9"/>
<circle cx="164.8" cy="117.1" r="9.2"/>
<circle cx="164.8" cy="117.1" r="10.4"/>
<circle cx="164.8" cy="117.1" r="8"/>
<circle cx="164.8" cy="117.1" r="5.5"/>
<circle cx="164.9" cy="117.1" r="3.5"/>
<circle cx="178.1" cy="110.7" r=".27"/>
<circle cx="178.5" cy="117.8" r=".46"/>
<circle cx="178.5" cy="117.8" r=".68"/>
<circle cx="227.4" cy="103" r=".1"/>
<circle cx="260.7" cy="103.4" r=".2"/>
<circle cx="260.7" cy="101.7" r=".21"/>
<circle cx="265.5" cy="101.7" r=".19"/>
<circle cx="265.5" cy="103.4" r=".19"/>
</g>
<g fill="none" stroke="#c0c0c0" stroke-width=".35">
<path d="M60 2.5v7.5M110 2.5v7.5M160 2.5v7.5M210 2.5v7.5M260 2.5v7.5M310 2.5v7.5M360 2.5v7.5M2.5 48.5h7.5M410 48.5h7.5M2.5 98.5h7.5M410 98.5h7.5M2.5 148.5h7.5"/>
<path d="M410 148.5h7.5M2.5 198.5h7.5M410 198.5h7.5M2.5 248.5h7.5M410 248.5h7.5M60 287v7.5M110 287v7.5M160 287v7.5M210 287v7.5M260 287v7.5M310 287v7.5M360 287v7.5"/>
</g>
<path d="M367 253.9v32.6M409.9 253.9h-399.2v32.1M10.7 263h399.7M151.7 263v24M237.6 263v24M237.6 274.7h129.4M296.4 263v23.5M324.4 263v23.5M237.6 286.5h172.3M372.8 282.5v4.3" fill="none" stroke="#c0c0c0" stroke-width=".5"/>
<path d="M10.5 10h400v277h-400z" fill="none" stroke="#c0c0c0" stroke-width=".7"/>
<g fill="#000">
<path d="M330.4 2.2l3.3 .5-3.3 .5a.51 .51 0 0 0 .5-.5 .51 .51 0 0 0-.5-.5zM71.2 2.7l3.3-.5a.51 .51 0 0 0-.5 .5 .51 .51 0 0 0 .5 .5zM87.9 97.2l3.3 .5-3.3 .5a.51 .51 0 0 0 .5-.5 .51 .51 0 0 0-.5-.5zM71.2 97.7l3.3-.5a.51 .51 0 0 0-.5 .5 .51 .51 0 0 0 .5 .5z"/>
<path d="M68.5 23.8l3.3-.6a.51 .51 0 0 0-.5 .6 .51 .51 0 0 0 .5 .5zM360.4 23.2l3.3 .6-3.3 .5a.51 .51 0 0 0 .5-.5 .51 .51 0 0 0-.5-.6z"/>
<path d="M71.2 30.3l3.3-.6a.51 .51 0 0 0-.5 .5 .51 .51 0 0 0 .5 .6zM347.9 29.7l3.3 .6-3.3 .5a.51 .51 0 0 0 .5-.6 .51 .51 0 0 0-.5-.5z"/>
<path d="M60.5 88.8a.49 .49 0 0 0 .5 .5 .49 .49 0 0 0 .5-.5l-.5 3.3zM61 35.5l.5 3.3a.49 .49 0 0 0-.5-.5 .49 .49 0 0 0-.5 .5zM60.5 207.7a.51 .51 0 0 0 .5 .5 .51 .51 0 0 0 .5-.5l-.5 3.3zM61 154.4l.5 3.3a.51 .51 0 0 0-.5-.5 .51 .51 0 0 0-.5 .5zM142.7 245.5a.51 .51 0 0 0 .5 .5 .51 .51 0 0 0 .5-.5l-.5 3.3zM143.2 154.4l.5 3.3a.51 .51 0 0 0-.5-.5 .51 .51 0 0 0-.5 .5z"/>
<path d="M76.2 139.9l3.3-.5a.51 .51 0 0 0-.5 .5 .51 .51 0 0 0 .5 .5zM347.9 139.4l3.3 .5-3.3 .5a.51 .51 0 0 0 .5-.5 .51 .51 0 0 0-.5-.5zM333.7 106.7l3.3-.5a.51 .51 0 0 0-.5 .5 .51 .51 0 0 0 .5 .5zM347.9 106.2l3.3 .5-3.3 .5a.51 .51 0 0 0 .5-.5 .51 .51 0 0 0-.5-.5zM66.7 150.5l3.3-.5a.51 .51 0 0 0-.5 .5 .51 .51 0 0 0 .5 .5zM130.9 150l3.3 .5-3.3 .5a.51 .51 0 0 0 .5-.5 .51 .51 0 0 0-.5-.5z"/>
<path d="M82.6 132.4l3.3 .5-3.3 .5a.51 .51 0 0 0 .5-.5 .51 .51 0 0 0-.5-.5zM76.2 132.9l3.3-.5a.51 .51 0 0 0-.5 .5 .51 .51 0 0 0 .5 .5z"/>
<path d="M256.5 155l.5 3.3a.49 .49 0 0 0-.5-.4 .49 .49 0 0 0-.5 .4zM256 208.3a.49 .49 0 0 0 .5 .5 .49 .49 0 0 0 .5-.5l-.5 3.4z"/>
<path d="M264.3 150.6l3.3-.5a.49 .49 0 0 0-.5 .5 .49 .49 0 0 0 .5 .5zM328.5 150.1l3.3 .5-3.3 .5a.49 .49 0 0 0 .5-.5 .49 .49 0 0 0-.5-.5z"/>
</g>
<g font-size="8.1">
<text x="27.8" y="8">8</text>
<text x="82.8" y="8">7</text>
<text x="132.8" y="8">6</text>
<text x="182.8" y="8">5</text>
<text x="232.8" y="8">4</text>
<text x="282.8" y="8">3</text>
<text x="332.8" y="8">2</text>
<text x="387.8" y="8">1</text>
<text x="3" y="30.4">F</text>
<text x="413" y="30.4">F</text>
<text x="2.8" y="79.6">E</text>
<text x="412.8" y="79.6">E</text>
<text x="2" y="129.6">D</text>
<text x="412" y="129.6">D</text>
<text x="1.7" y="179.6">C</text>
<text x="411.7" y="179.6">C</text>
<text x="2.7" y="229.6">B</text>
<text x="412.7" y="229.6">B</text>
<text x="2" y="278.9">A</text>
<text x="412" y="278.9">A</text>
<text x="27.8" y="295">8</text>
<text x="82.8" y="295">7</text>
<text x="132.8" y="295">6</text>
<text x="182.8" y="295">5</text>
<text x="232.8" y="295">4</text>
<text x="282.8" y="295">3</text>
<text x="332.8" y="295">2</text>
<text x="387.8" y="295">1</text>
</g>
<g font-size="4.4">
<text x="201" y="1.6">10500</text>
<text x="199.7" y="22.7">11808</text>
<text x="199.7" y="29.2">11200</text>
<text x="60" y="66.5" transform="rotate(-90 60 66.5)">2265</text>
<text x="73.7" y="96.6">800</text>
<text x="338" y="105.6">700</text>
<text x="76.6" y="131.8">388</text>
<text x="201" y="138.8">11000</text>
<text x="95.9" y="149.4">2700</text>
<text x="290.7" y="149.5">2700</text>
<text x="59.9" y="175.4" transform="rotate(-90 59.9 175.4)">2265</text>
<text x="255.4" y="191.6" transform="rotate(-90 255.4 191.6)">2265</text>
<text x="142.1" y="199.3" transform="rotate(-90 142.1 199.3)">3776</text>
</g>
<g font-size="3.9">
<text x="371.1" y="261">DATE : 17/11/2021</text>
<text x="11.5" y="266.5">DESIGN COMPANY:</text>
<text x="164" y="266.5">CLIENT COMPANY:</text>
<text x="11.5" y="274.3">MAGNUS AUTOMOTIVES LTD</text>
<text x="164" y="274.3">BANBROS INDUSTRIES LTD</text>
<text x="238.5" y="272.6">CUSTOMER: Ndovu Cement</text>
<text x="303.5" y="273.5">DRAWN</text>
<text x="328" y="272">Wanjala - (Magnus)</text>
<text x="11.5" y="278.2">P.O. BOX 430 - 50205 WEBUYE</text>
<text x="164" y="278.2">SYOKIMAU, OFF MOMBASA ROAD</text>
<text x="238.5" y="279.1">PRODUCT: 8m Tipper trailer</text>
<text x="302.9" y="280">CHK'D</text>
<text x="328.3" y="280">Jasraj - (Banbros)</text>
<text x="11.5" y="282">EMAIL: info@magnusautomotives.com</text>
<text x="11.5" y="285.9">TEL: (+254) 739378172 / 701275574</text>
<text x="164" y="282">EMAIL: jsb@banbros.co.ke</text>
<text x="164" y="285.9">TEL: (+254) 738423607</text>
<text x="403.1" y="286.1">A3</text>
</g>
<g font-size="3.5">
<text x="14.3" y="257.5">Magnus Automotives Ltd and Banbros Industries Ltd own the copyright of this drawing which is supplied in confidence and must be returned on request it must not be copied, traced or reproduced without the written consent of these</text>
<text x="14.3" y="262">companies.</text>
</g>
<text font-size="3.2" x="370.5" y="276.3">DWG NO. BI 01/Nov21/V1</text>
<g font-size="2">
<text x="329.9" y="285.3">SCALE:1:100</text>
<text x="374.3" y="285.3">SHEET 3 OF 10</text>
</g>
</svg>
